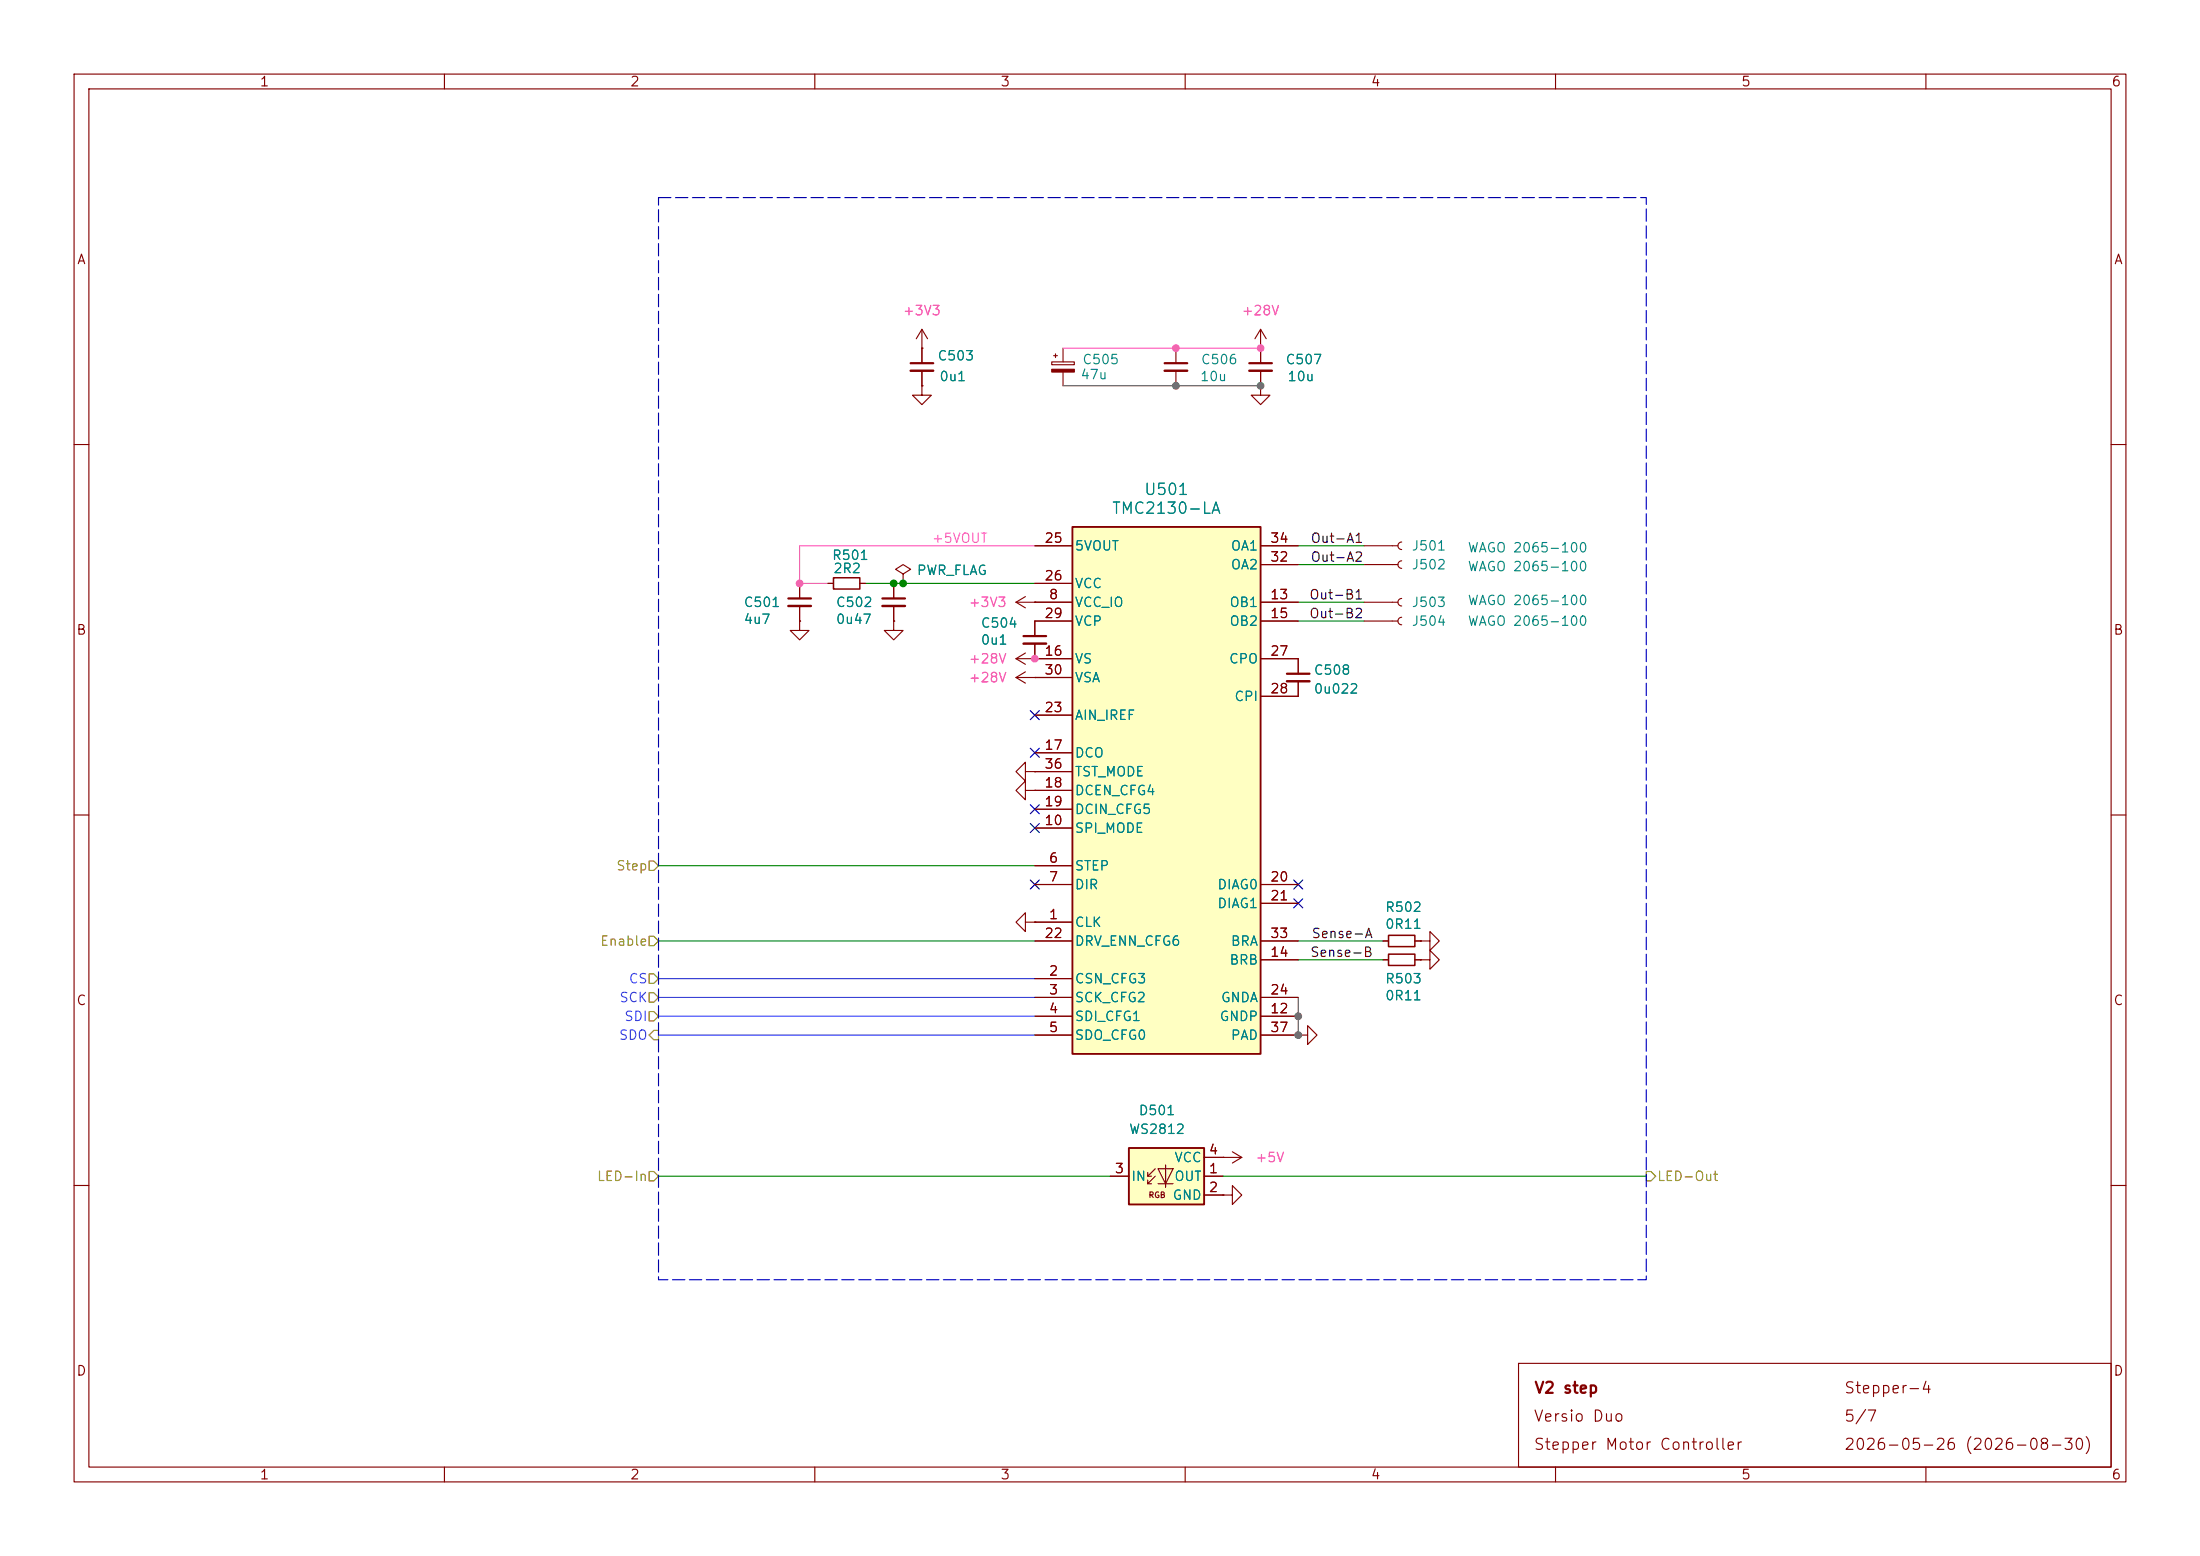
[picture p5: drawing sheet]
<svg xmlns="http://www.w3.org/2000/svg" width="297mm" height="210mm" viewBox="0 0 297 210" stroke-linecap="round" stroke-linejoin="round" font-family="sans-serif">
<g fill="none" stroke="#840000" stroke-width=".15">
<path d="M10 10h277v190h-277zM12 12h273v186h-273zM60 10v2M110 10v2M160 10v2M210 10v2M260 10v2M170.2 47v2M170.2 50v2.1M10 60h2M107.9 78.7v2.1M120.6 78.7v2.1"/>
<path d="M121.9 77.5l1-.7-1-.6-1 .6 1 .7v1.2M121.9 78.7h.1M184.1 76.2h4.6M189.2 75.7a.51 .51 0 0 0-.5 .5 .51 .51 0 0 0 .5 .5M285 60h2M107.9 83.8v1.3h1.3l-1.3 1.3-1.2-1.3h1.2M107.9 83.8h.1M107.9 81.8v2M120.6 83.8v1.3h1.3l-1.3 1.3-1.2-1.3h1.2M120.6 83.8h.1M120.6 81.8v2M137.2 88.9l1.2 .8"/>
<path d="M137.2 88.9h2.5M137.2 81.3l1.2 .7M137.2 81.3h2.5M138.4 88.1l-1.2 .8M138.4 80.5l-1.2 .8M139.7 88.9h.1M139.7 81.3h.1M139.7 83.8v2.1M139.7 86.9v2M175.3 88.9v2M175.3 91.9v2.1M10 110h2"/>
<path d="M138.4 106.7v-1.3l-1.2 1.3 1.2 1.3v-1.3h1.3M138.4 104.1v-1.2l-1.2 1.2 1.2 1.3v-1.3h1.3M139.7 106.7h.1M139.7 104.1h.1M285 110h2M138.4 124.5v-1.3l-1.2 1.3 1.2 1.2v-1.2h1.3M139.7 124.5h.1M175.3 139.7h1.2v-1.3l1.3 1.3-1.3 1.3v-1.3M175.3 139.7h.1M186.7 129.5h.8M186.7 127h.8M191 129.5h.8"/>
<path d="M191 127h.8M191.8 127h1.2v-1.3l1.3 1.3-1.3 1.3v-1.3M191.8 127h.1M191.8 129.5h1.2v-1.2l1.3 1.2-1.3 1.3v-1.3M191.8 129.5h.1M165.1 156.2h.1M165.1 156.2h2.5M166.4 155.4l1.2 .8M167.6 156.2l-1.2 .8M10 160h2M285 160h2M60 198v2"/>
<path d="M110 198v2M160 198v2M205 184h80v14h-80zM210 198v2M260 198v2"/>
</g>
<path d="M168.7 49h3M106.4 80.8h3.1M119.1 80.8h3.1M138.2 85.9h3M173.7 90.9h3.1" fill="none" stroke="#840000" stroke-width=".3"/>
<path d="M168.7 50h3M106.4 81.8h3.1M119.1 81.8h3.1M138.2 86.9h3M173.7 91.9h3.1" fill="none" stroke="#840000" stroke-width=".33"/>
<path d="M187.5 128.8h3.5v1.5h-3.5zM187.5 126.2h3.5v1.6h-3.5z" fill="none" stroke="#840000" stroke-width=".2"/>
<path d="M144.8 71.1h25.4v71.1h-25.4z" fill="#ffffc2"/>
<path d="M144.8 71.1h25.4v71.1h-25.4z" fill="none" stroke="#840000" stroke-width=".25"/>
<g fill="none" stroke="#840000" stroke-width=".15">
<path d="M158.7 47v2M158.7 50v2.1M139.7 78.7h5.1M139.7 73.7h5.1M170.2 76.2h5.1M170.2 73.7h5.1M184.1 73.7h4.6M189.2 73.2a.51 .51 0 0 0-.5 .5 .51 .51 0 0 0 .5 .5M137.2 91.4h7.6M137.2 91.4l1.2 .8M138.4 90.7l-1.2 .7M139.7 91.4h.1"/>
<path d="M139.7 81.3h5.1M139.7 83.8h5.1M139.7 96.5h5.1M139.7 88.9h5.1M170.2 81.3h5.1M170.2 83.8h5.1M170.2 88.9h5.1M170.2 94h5.1M184.1 81.3h4.6M184.1 83.8h4.6M189.2 83.3a.51 .51 0 0 0-.5 .5 .51 .51 0 0 0 .5 .5M189.2 80.8a.51 .51 0 0 0-.5 .5 .51 .51 0 0 0 .5 .5"/>
<path d="M139.7 116.8h5.1M139.7 119.4h5.1M139.7 111.8h5.1M139.7 101.6h5.1M139.7 106.7h5.1M139.7 109.2h5.1M139.7 104.1h5.1M170.2 119.4h5.1M139.7 124.5h5.1M139.7 132.1h5.1M139.7 134.6h5.1M139.7 137.2h5.1"/>
<path d="M139.7 139.7h5.1M139.7 127h5.1M170.2 134.6h5.1M170.2 137.2h5.1M170.2 139.7h5.1M170.2 121.9h5.1M170.2 127h5.1M170.2 129.5h5.1M165.1 161.3h1.3v-1.3l1.2 1.3-1.2 1.3v-1.3M165.1 161.3h.1"/>
</g>
<path d="M157.2 49h3.1" fill="none" stroke="#840000" stroke-width=".3"/>
<path d="M157.2 50h3.1" fill="none" stroke="#840000" stroke-width=".33"/>
<path d="M152.4 154.9h10.2v7.7h-10.2z" fill="#ffffc2"/>
<path d="M152.4 154.9h10.2v7.7h-10.2z" fill="none" stroke="#840000" stroke-width=".25"/>
<g fill="none" stroke="#840000" stroke-width=".15">
<path d="M124.5 47h.1M124.5 52.1v1.2h1.2l-1.2 1.3-1.3-1.3h1.3M124.5 52.1h.1M124.5 44.5l-.8 1.2M124.5 44.5l.7 1.2M124.5 44.5v4.5M124.5 50v2.1M142 48.8h3v.4h-3zM142.2 48h.5M142.5 47.8v.5M143.5 47v1.8M143.5 50.2v1.9"/>
<path d="M170.2 52.1v1.2h1.2l-1.2 1.3-1.3-1.3h1.3M170.2 52.1h.1M170.2 47h.1M170.2 44.5l-.8 1.2M170.2 44.5l.7 1.2M170.2 44.5v4.5M170.2 50v2.1M107.9 78.7v2.1M111.8 78.7h.7M116.1 78.7h.7M120.6 78.7v2.1M121.9 78.7h.1"/>
<path d="M139.7 78.7h5.1M139.7 73.7h5.1M170.2 76.2h5.1M170.2 73.7h5.1M107.9 83.8h.1M107.9 81.8v2M120.6 83.8h.1M120.6 81.8v2M139.7 81.3h.1M139.7 88.9h.1M139.7 91.4h.1M139.7 81.3h5.1"/>
<path d="M139.7 96.5h5.1M139.7 88.9h5.1M139.7 91.4h5.1M139.7 86.9v2M144.8 83.8h-5.1v2.1M170.2 81.3h5.1M170.2 83.8h5.1M170.2 88.9h5.1v2M175.3 91.9v2.1h-5.1M139.7 104.1h.1M139.7 106.7h.1M139.7 116.8h5.1"/>
<path d="M139.7 119.4h5.1M139.7 111.8h5.1M139.7 101.6h5.1M139.7 106.7h5.1M139.7 109.2h5.1M139.7 104.1h5.1M170.2 119.4h5.1M139.7 124.5h.1M139.7 124.5h5.1M139.7 132.1h5.1M139.7 134.6h5.1M139.7 137.2h5.1"/>
<path d="M139.7 139.7h5.1M139.7 127h5.1M170.2 134.6h5.1M170.2 137.2h5.1M170.2 139.7h5.1M170.2 121.9h5.1M170.2 127h5.1M170.2 129.5h5.1M175.3 139.7h.1M186.7 127h.8M186.7 129.5h.8M191 127h.8"/>
<path d="M191 129.5h.8M191.8 129.5h.1M191.8 127h.1M149.9 158.8h2.5M154.9 158.8h.5M154.9 159.8h.5M156 157.7l-1.1 1.1v-.6M156 158.8l-1.1 1v-.5M156.3 157.7h2.1l-1 2.1zM156.3 159.8h2.1M157.4 157.2v3.1M162.6 158.8h2.5"/>
<path d="M162.6 156.2h2.5M165.1 156.2h.1M162.6 161.3h2.5M165.1 161.3h.1"/>
</g>
<path d="M112.5 78h3.6v1.5h-3.6z" fill="none" stroke="#840000" stroke-width=".2"/>
<path d="M122.9 49h3.1" fill="none" stroke="#840000" stroke-width=".3"/>
<path d="M122.9 50h3.1" fill="none" stroke="#840000" stroke-width=".33"/>
<path d="M142 49.8h3v.4h-3z" fill="#840000" stroke="#840000" stroke-width=".15"/>
<path d="M87.6 116.2h.7l.6 .6-.6 .7h-.7zM87.6 136.5h.7l.6 .7-.6 .6h-.7zM87.6 134h.7l.6 .6-.6 .7h-.7zM87.6 131.4h.7l.6 .7-.6 .6h-.7zM87.6 126.4h.7l.6 .6-.6 .6h-.7zM88.3 139.1h.6v1.2h-.6l-.7-.6zM87.6 158.1h.7l.6 .7-.6 .6h-.7zM222.2 158.1h.7l.6 .7-.6 .6h-.7z" fill="none" stroke="#848400" stroke-width=".15"/>
<path d="M116.8 78.7h22.9M175.3 76.2h8.8M175.3 73.7h8.8M175.3 83.8h8.8M175.3 81.3h8.8M88.9 116.8h50.8M88.9 127h50.8M175.3 127h11.4M175.3 129.5h11.4M88.9 158.8h61M165.1 158.8h57.1" fill="none" stroke="#008400" stroke-width=".15"/>
<path d="M88.9 137.2h50.8M88.9 132.1h50.8M88.9 139.7h50.8M88.9 134.6h50.8" fill="none" stroke="#2f3cff" stroke-width=".15"/>
<path d="M143.5 47h26.7M139.7 73.7h-31.8v5h3.9" fill="none" stroke="#ff5cbb" stroke-width=".15"/>
<path d="M143.5 52.1h26.7M175.3 134.6v5.1" fill="none" stroke="#676767" stroke-width=".15"/>
<g fill="none" stroke="#000084" stroke-width=".15">
<path d="M139.1 95.9l1.2 1.2M140.3 95.9l-1.2 1.2M139.1 118.8l1.2 1.2M139.1 111.2l1.2 1.2M139.1 108.6l1.2 1.2M139.1 101l1.2 1.2M140.3 118.8l-1.2 1.2M140.3 111.2l-1.2 1.2M140.3 108.6l-1.2 1.2M140.3 101l-1.2 1.2M174.7 118.8l1.2 1.2M175.9 118.8l-1.2 1.2"/>
<path d="M174.7 121.3l1.2 1.2M175.9 121.3l-1.2 1.2"/>
</g>
<path d="M88.9 26.7h133.3v146h-133.3z" fill="none" stroke="#0000c2" stroke-width=".15" stroke-dasharray="1.7 .6"/>
<g fill="#ff5cbb" stroke="#ff5cbb" stroke-width=".14">
<circle cx="170.2" cy="47" r=".46"/>
<circle cx="158.7" cy="47" r=".46"/>
<circle cx="107.9" cy="78.7" r=".46"/>
<circle cx="139.7" cy="88.9" r=".46"/>
</g>
<g fill="#676767" stroke="#676767" stroke-width=".14">
<circle cx="170.2" cy="52.1" r=".46"/>
<circle cx="158.7" cy="52.1" r=".46"/>
<circle cx="175.3" cy="137.2" r=".46"/>
<circle cx="175.3" cy="139.7" r=".46"/>
</g>
<g fill="#008400" stroke="#008400" stroke-width=".14">
<circle cx="120.6" cy="78.7" r=".46"/>
<circle cx="121.9" cy="78.7" r=".46"/>
</g>
<g font-size="1.5" fill="#008484">
<text x="150" y="69.7">TMC2130-LA</text>
<text x="154.4" y="67.2">U501</text>
</g>
<g font-size="1.5" fill="#840000">
<text x="207" y="188.4">V2 step</text>
<text x="248.9" y="188.4">Stepper-4</text>
<text x="206.9" y="192.3">Versio Duo</text>
<text x="206.9" y="196.1">Stepper Motor Controller</text>
<text x="248.9" y="196.1">2026-05-26 (2026-08-30)</text>
<text x="248.9" y="192.3">5/7</text>
</g>
<g font-size="1.3" fill="#840000">
<text x="35" y="12">1</text>
<text x="85" y="12">2</text>
<text x="135" y="12">3</text>
<text x="185" y="12">4</text>
<text x="235" y="12">5</text>
<text x="285" y="12">6</text>
<text x="10.3" y="36">A</text>
<text x="285.3" y="36">A</text>
<text x="140.9" y="73.6">25</text>
<text x="171.4" y="76.1">32</text>
<text x="171.4" y="73.6">34</text>
<text x="140.9" y="78.7">26</text>
<text x="140.9" y="83.7">29</text>
<text x="141.5" y="81.2">8</text>
<text x="171.4" y="81.2">13</text>
<text x="171.4" y="83.7">15</text>
<text x="10.2" y="86">B</text>
<text x="140.9" y="88.8">16</text>
<text x="171.4" y="88.8">27</text>
<text x="285.2" y="86">B</text>
<text x="140.9" y="91.4">30</text>
<text x="171.4" y="93.9">28</text>
<text x="140.9" y="101.5">17</text>
<text x="140.9" y="96.4">23</text>
<text x="140.9" y="106.6">18</text>
<text x="140.9" y="104.1">36</text>
<text x="140.9" y="111.7">10</text>
<text x="140.9" y="109.1">19</text>
<text x="141.5" y="116.8">6</text>
<text x="141.5" y="119.3">7</text>
<text x="171.4" y="119.3">20</text>
<text x="141.5" y="124.4">1</text>
<text x="171.4" y="121.8">21</text>
<text x="140.9" y="126.9">22</text>
<text x="141.5" y="132">2</text>
<text x="171.4" y="129.5">14</text>
<text x="171.4" y="126.9">33</text>
<text x="10.2" y="136">C</text>
<text x="141.5" y="134.5">3</text>
<text x="141.5" y="137.1">4</text>
<text x="171.4" y="137.1">12</text>
<text x="171.4" y="134.5">24</text>
<text x="285.2" y="136">C</text>
<text x="141.5" y="139.6">5</text>
<text x="171.4" y="139.6">37</text>
<text x="150.4" y="158.7">3</text>
<text x="163.1" y="158.7">1</text>
<text x="163.1" y="161.2">2</text>
<text x="163.1" y="156.1">4</text>
<text x="10.2" y="186">D</text>
<text x="285.2" y="186">D</text>
<text x="35" y="200">1</text>
<text x="85" y="200">2</text>
<text x="135" y="200">3</text>
<text x="185" y="200">4</text>
<text x="235" y="200">5</text>
<text x="285" y="200">6</text>
</g>
<g font-size="1.3" fill="#ff5cbb">
<text x="121.8" y="42.9">+3V3</text>
<text x="167.5" y="42.9">+28V</text>
<text x="125.7" y="73.6">+5VOUT</text>
<text x="130.7" y="82.2">+3V3</text>
<text x="130.7" y="89.9">+28V</text>
<text x="130.7" y="92.4">+28V</text>
<text x="169.4" y="157.2">+5V</text>
</g>
<g font-size="1.3" fill="#008484">
<text x="126.5" y="49">C503</text>
<text x="126.7" y="51.8">0u1</text>
<text x="145.8" y="51.5">47u</text>
<text x="146" y="49.5">C505</text>
<text x="161.9" y="51.8">10u</text>
<text x="162" y="49.5">C506</text>
<text x="173.5" y="49.5">C507</text>
<text x="173.7" y="51.8">10u</text>
<text x="112.2" y="75.9">R501</text>
<text x="112.4" y="77.7">2R2</text>
<text x="123.7" y="77.9">PWR_FLAG</text>
<text x="145" y="74.6">5VOUT</text>
<text x="166.1" y="77.2">OA2</text>
<text x="166.1" y="74.6">OA1</text>
<text x="190.5" y="77.2">J502</text>
<text x="190.5" y="74.6">J501</text>
<text x="198" y="77.4">WAGO 2065-100</text>
<text x="198" y="74.9">WAGO 2065-100</text>
<text x="100.3" y="82.2">C501</text>
<text x="112.8" y="82.2">C502</text>
<text x="145" y="82.2">VCC_IO</text>
<text x="145" y="79.7">VCC</text>
<text x="165.9" y="82.2">OB1</text>
<text x="190.5" y="82.2">J503</text>
<text x="198" y="82">WAGO 2065-100</text>
<text x="100.3" y="84.5">4u7</text>
<text x="112.8" y="84.5">0u47</text>
<text x="132.3" y="85">C504</text>
<text x="132.3" y="87.3">0u1</text>
<text x="145" y="89.9">VS</text>
<text x="145" y="84.8">VCP</text>
<text x="165.8" y="89.9">CPO</text>
<text x="165.9" y="84.8">OB2</text>
<text x="190.5" y="84.8">J504</text>
<text x="198" y="84.8">WAGO 2065-100</text>
<text x="145" y="92.4">VSA</text>
<text x="166.6" y="94.9">CPI</text>
<text x="177.3" y="91.4">C508</text>
<text x="177.3" y="93.9">0u022</text>
<text x="145" y="97.5">AIN_IREF</text>
<text x="145" y="102.6">DCO</text>
<text x="145" y="107.6">DCEN_CFG4</text>
<text x="145" y="105.1">TST_MODE</text>
<text x="145" y="112.7">SPI_MODE</text>
<text x="145" y="110.2">DCIN_CFG5</text>
<text x="145" y="117.8">STEP</text>
<text x="145" y="125.4">CLK</text>
<text x="145" y="120.3">DIR</text>
<text x="164.3" y="120.3">DIAG0</text>
<text x="164.3" y="122.9">DIAG1</text>
<text x="186.9" y="123.4">R502</text>
<text x="186.9" y="125.7">0R11</text>
<text x="145" y="128">DRV_ENN_CFG6</text>
<text x="165.9" y="130.5">BRB</text>
<text x="166.1" y="128">BRA</text>
<text x="145" y="133">CSN_CFG3</text>
<text x="145" y="135.6">SCK_CFG2</text>
<text x="164.7" y="135.6">GNDA</text>
<text x="186.9" y="133">R503</text>
<text x="186.9" y="135.3">0R11</text>
<text x="145" y="138.1">SDI_CFG1</text>
<text x="145" y="140.7">SDO_CFG0</text>
<text x="164.6" y="138.1">GNDP</text>
<text x="166.1" y="140.7">PAD</text>
<text x="152.3" y="153.4">WS2812</text>
<text x="153.6" y="150.8">D501</text>
<text x="152.6" y="159.7">IN</text>
<text x="158.5" y="159.7">OUT</text>
<text x="158.5" y="157.2">VCC</text>
<text x="158.2" y="162.3">GND</text>
</g>
<g font-size="1.3">
<text x="176.8" y="73.6">Out-A1</text>
<text x="176.8" y="76.1">Out-A2</text>
<text x="176.7" y="83.8">Out-B2</text>
<text x="176.7" y="81.2">Out-B1</text>
<text x="176.8" y="129.5">Sense-B</text>
<text x="177" y="126.9">Sense-A</text>
</g>
<g font-size="1.3" fill="#848400">
<text x="83.1" y="117.8">Step</text>
<text x="80.9" y="128">Enable</text>
<text x="80.5" y="159.7">LED-In</text>
<text x="223.6" y="159.7">LED-Out</text>
</g>
<g font-size="1.3" fill="#2f3cff">
<text x="83.5" y="135.6">SCK</text>
<text x="84.8" y="133">CS</text>
<text x="83.5" y="140.7">SDO</text>
<text x="84.2" y="138.1">SDI</text>
</g>
<text font-size=".8" fill="#840000" x="155" y="161.9">RGB</text>
</svg>
